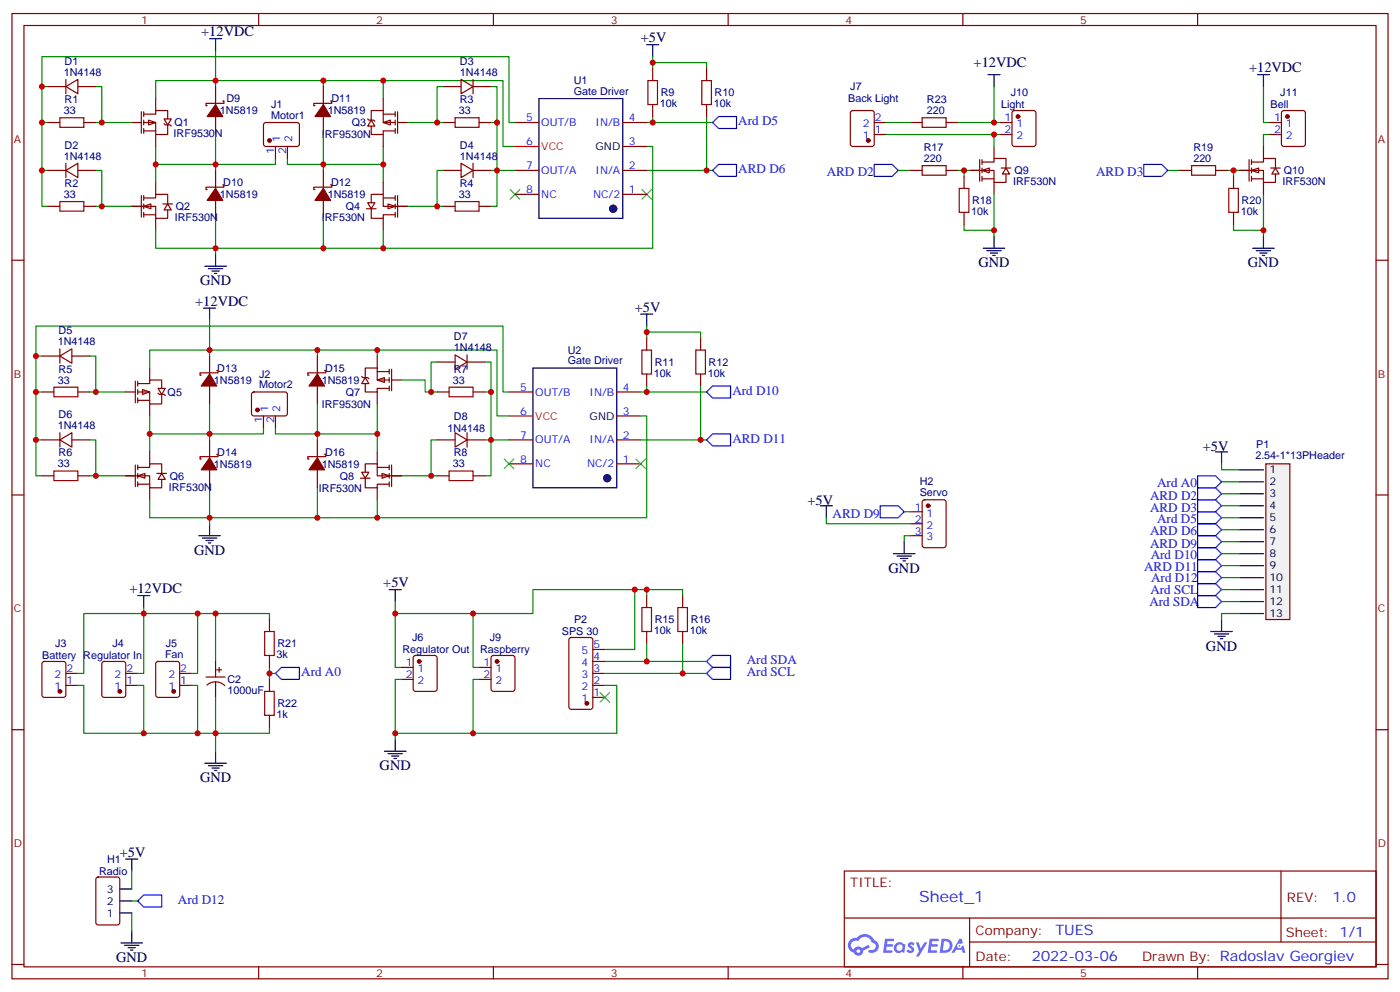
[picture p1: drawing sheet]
<svg xmlns="http://www.w3.org/2000/svg" width="412mm" height="292mm" viewBox="0 0 412 292" stroke-linecap="round" stroke-linejoin="round" font-family="sans-serif">
<g fill="none" stroke="#870000" stroke-width=".35">
<path d="M3.5 4h405.4v284.3h-405.4zM7.1 7.5h398.2v277.3h-398.2zM76.2 4v3.5M145.3 4v3.5M214.5 4v3.5M283.6 4v3.5M352.8 4v3.5M3.5 76.7h3.6M405.3 76.7h3.6M3.5 145.8h3.6M405.3 145.8h3.6M3.5 214.9h3.6"/>
<path d="M405.3 214.9h3.6M248.7 256.6h156.6v28.2h-156.6zM377.3 256.6v20.9M248.7 270.4h156.5M285.6 277.5h119.6M285.6 270.4v14.1M3.5 284.1h3.6M76.2 284.8v3.5M145.3 284.8v3.5M214.5 284.8v3.5M283.6 284.8v3.5M352.8 284.8v3.5"/>
<path d="M405.3 284.1h3.6"/>
</g>
<g fill="#5487ff">
<path d="M267.7 277.8a1.22 1.22 0 0 1 1.7 .2l-.4 .6a.47 .47 0 0 0-.3-.4 .47 .47 0 0 0-.5 .2l.1 .2a1.14 1.14 0 0 1 .8 1.8 1.14 1.14 0 0 1-1.9 0l-.2-.2 .5-.6 .7 .4a.29 .29 0 0 0 .3-.2 .29 .29 0 0 0-.2-.3 1.04 1.04 0 0 1-.6-1.7z"/>
<path d="M260.7 276.5h2.4l.3 .2-.2 .5h-1.8l-.1 .9h1.5l.3 .4-.3 .3h-1.6l-.2 1.1 1.7 .1 .2 .3-.2 .3-2.6 .1z"/>
<path d="M273.8 276.5h2.4l.3 .2-.1 .5h-1.8l-.2 .9h1.6l.3 .4-.4 .3h-1.6l-.1 1.1 1.7 .1 .2 .3-.2 .3-2.6 .1z"/>
<path d="M282.6 276.5h.7l.3 1.3-.6 .3a.69 .69 0 0 0-1 .3 .69 .69 0 0 0 .4 .9 .69 .69 0 0 0 .9-.6l.5-.3 .6 2.2h-.8l-.2-.8h-1.8l-.5 .8h-.8z"/>
<path d="M269.8 277.6h.8l.6 1.8 1.1-1.8h.9l-2.6 4.2h-.8l.9-1.6z"/>
<path d="M277.4 276.5l-.6 4.2h1.3a2.11 2.11 0 0 0 2.5-2.2 2.11 2.11 0 0 0-2.5-2zM278.1 277.2a1.39 1.39 0 0 1 1.7 1.5 1.39 1.39 0 0 1-1.8 1.2h-.3z"/>
<path d="M263.7 278.1a1.54 1.54 0 0 0-.1 2.2 1.54 1.54 0 0 0 2.2 .1l.6 .3 .3-2.3-.2-.3h-.4a1.49 1.49 0 0 0-2.4 0zM264 279.1a.94 .94 0 0 1 1.8 0 .94 .94 0 0 1-1.8 0z"/>
<path d="M250.4 276.9a2.18 2.18 0 0 0 1.1 3.7 1.44 1.44 0 0 0 1.6 .9 1.44 1.44 0 0 0 1.2-1.5l2-1-.5-.7-1.9 1a1.47 1.47 0 0 0-2.4 .4 1.39 1.39 0 0 1-.7-1.9 1.39 1.39 0 0 1 2-.5 2.12 2.12 0 0 1 2.2-1.3 2.12 2.12 0 0 1 1.9 1.7 1.14 1.14 0 0 1 1.1 1.4 1.14 1.14 0 0 1-1.7 .7 .43 .43 0 0 0-.5 .4 .43 .43 0 0 0 .4 .5 1.98 1.98 0 0 0 2.5-1.3 1.98 1.98 0 0 0-1.2-2.5 3.1 3.1 0 0 0-5.3-.7l-.9 .1zM252.3 280.2a.55 .55 0 0 1 1.1 0 .55 .55 0 0 1-1.1 0z"/>
<circle cx="282.6" cy="278.6" r=".26"/>
</g>
<g fill="none" stroke="#008700" stroke-width=".35">
<path d="M63.5 14.9v8.8h31.7M192.3 18.5h15.8v1.7M192.3 16.7v3.5M12.3 25.5v24.7M14.1 25.5h-1.8v-8.8h137.6v19.4h1.8M28.2 25.5h1.8v10.6h-1.8M63.5 25.5v-1.8h-17.6v5.3M95.2 25.5v-1.8h17.7v5.3M112.9 23.7h35.3v19.4h3.5M119.9 36.1h8.9M130.5 25.5h-1.7v10.6h1.7M144.6 25.5h1.8v10.6h-1.8"/>
<path d="M146.4 36.1v14.1h5.3M190.5 36.1h19.4M192.3 34.3v1.8M208.1 34.3v15.9M14.1 50.2h-1.8v10.6h1.8M28.2 50.2h1.8v10.6h8.8M45.9 43.1v8.9M81.1 46.7v1.7h-17.6v1.8M84.7 46.7v1.7h10.5v1.8M112.9 43.1v10.6M130.5 50.2h-1.7v10.6h1.7M144.6 50.2h1.8v10.6h-1.8"/>
<path d="M190.5 43.1h1.8v30h-97.1M190.5 50.2h19.4M28.2 60.8h1.8M63.5 64.3v8.8h31.7v-3.5M63.5 73.1v1.8M119.9 60.8h8.9M61.7 94.3v8.8h31.8M190.5 97.8h15.9v1.8M190.5 96.1v3.5M10.6 104.9v-8.8h137.6v19.4h1.7M10.6 115.5v14.1M12.3 104.9h-1.7v10.6h1.7"/>
<path d="M26.5 104.9h1.7v10.6h8.8M26.5 115.5h1.7M61.7 104.9v-1.8h-17.6v5.3M61.7 119v10.6M93.5 104.9v-1.8h17.6v1.8M111.1 119v14.1M111.1 103.1h35.3v19.4h3.5M118.2 111.9h7v3.6h1.8M128.8 106.6h-1.8v8.9h1.8M142.9 106.6h1.7v8.9h-1.7M144.6 115.5v14.1h5.3M188.7 115.5h19.4"/>
<path d="M190.5 113.7v1.8M206.4 113.7v15.9M12.3 129.6h-1.7v10.6h1.7M26.5 129.6h1.7v10.6h8.8M44.1 122.5v10.6M77.6 126v1.8h-15.9M81.1 127.8h12.4v1.8M128.8 129.6h-1.8v10.6h1.8M142.9 129.6h1.7v10.6h-1.7M188.7 122.5h1.8v30h-97M188.7 129.6h19.4M26.5 140.2h1.7"/>
<path d="M61.7 143.7v10.6M93.5 143.7v8.8h-31.8M118.2 140.2h8.8M116.4 177.2v3.5M187 173.7h14.1v1.7M190.5 173.7v1.7M79.4 182.5v-1.8h-15.9v14.1M79.4 196.6v3.5M79.4 198.4h1.7M118.2 196.6h-1.8v-15.9h22.9v15.9h1.8M139.3 180.7h17.7v-7h30v17.6h-8.8M178.2 194.8h29.9"/>
<path d="M201.1 189.5v8.9h7M63.5 205.4v10.6h15.9v-1.8M141.1 200.1h-1.8v15.9h-22.9M38.8 256.6v5.3M38.8 268.9v5.3M38.8 265.4h1.8"/>
</g>
<g fill="none" stroke="#000" stroke-width=".35">
<path d="M61.7 11.4h3.6M63.5 11.4v3.5M190.5 13.2h3.5M192.3 13.2v3.5M158.7 29h24.7v35.3h-24.7zM60.3 78.4h6.4M61.4 79.1h4.2M62.4 79.8h2.2M63.5 74.9v3.5M60 90.8h3.5M61.7 90.8v3.5M63.1 80.5h.8"/>
<path d="M188.7 92.5h3.6M190.5 92.5v3.6M157 108.4h24.7v35.3h-24.7zM58.6 157.8h6.3M59.6 158.5h4.3M60.7 159.2h2.1M61.4 159.9h.7M61.7 154.3v3.5M114.7 173.7h3.5M116.4 173.7v3.5M116.4 217.8v3.5M113.2 221.3h6.4"/>
<path d="M114.3 222h4.2M115.4 222.7h2.1M116.1 223.4h.7M37 253h3.6M38.8 253v3.6M35.6 277.7h6.4M36.7 278.4h4.2M37.7 279.2h2.2M38.5 279.9h.7M38.8 274.2v3.5"/>
</g>
<path d="M211.7 34.3h5.3v3.6h-5.3l-1.8-1.8zM209.9 50.2l1.8-1.8h5.3v3.6h-5.3zM208.1 115.5l1.8-1.8h5.3v3.5h-5.3zM208.1 129.6l1.8-1.8h5.3v3.5h-5.3zM81.1 198.4l1.8-1.8h5.3v3.5h-5.3zM208.1 194.8l1.8-1.7h5.3v3.5h-5.3zM208.1 198.4l1.8-1.8h5.3v3.5h-5.3zM40.6 265.4l1.7-1.8h5.3v3.6h-5.3z" fill="none" stroke="#00f" stroke-width=".35"/>
<path d="M150.3 55.8l2.8 2.9M153.1 55.8l-2.8 2.9M189.1 55.8l2.8 2.9M191.9 55.8l-2.8 2.9M148.5 135.2l2.8 2.8M151.3 135.2l-2.8 2.8M187.3 135.2l2.8 2.8M190.1 135.2l-2.8 2.8" fill="none" stroke="#3c3" stroke-width=".35"/>
<g fill="none" stroke="#870000" stroke-width=".35">
<path d="M151.7 36.1h7M183.4 36.1h7.1M151.7 57.3h7M151.7 50.2h7M183.4 57.3h7.1M183.4 50.2h7.1M183.4 43.1h7.1M149.9 115.5h7.1M181.7 115.5h7M149.9 136.6h7.1M149.9 129.6h7.1M181.7 136.6h7"/>
<path d="M181.7 129.6h7M181.7 122.5h7"/>
</g>
<g fill="#000" stroke="#000" stroke-width=".35">
<circle cx="180.6" cy="61.5" r="1.06"/>
<circle cx="178.9" cy="140.9" r="1.06"/>
</g>
<path d="M151.7 43.1h7M149.9 122.5h7.1" fill="none" stroke="#f00" stroke-width=".35"/>
<g fill="#fff" stroke="#870000" stroke-width=".35">
<path d="M289.3 50.2l2.1-.7v1.4z"/>
<path d="M296.3 49.5l1.1 1.8h-2.1z"/>
</g>
<path d="M285.8 50.2h7v3.5h3.5v-2.4M288.6 47v6.4M289.3 47.7h3.5v-1h3.5v2.8M289.3 52.7h3.5M289.3 47v1.4M289.3 49.5v1.4M289.3 52v1.4M292.8 43.1v3.6M292.8 53.7v3.6M294.9 49.5h2.8" fill="none" stroke="#870000" stroke-width=".35"/>
<g fill="none" stroke="#000" stroke-width=".35">
<path d="M291 22h3.6M292.8 22v3.5M370.4 22h3.5M372.2 22v3.5M289.6 73.1h6.4M290.7 73.8h4.2M291.7 74.5h2.2M292.5 75.2h.7M292.8 69.6v3.5M369 73.1h6.4M370.1 73.8h4.2M371.1 74.5h2.1"/>
<path d="M371.8 75.2h.7M372.2 69.6v3.5"/>
</g>
<g fill="none" stroke="#008700" stroke-width=".35">
<path d="M292.8 25.5v10.6h1.8M294.6 39.6h-1.8v3.5M372.2 25.5v10.6h1.7M373.9 39.6h-1.7v3.5M264.6 50.2h3.5M282.2 50.2h1.8M285.8 50.2h-1.8v1.8M292.8 57.3v10.5h-8.8v-1.7M344 50.2h3.5M361.6 50.2h1.8M365.1 50.2h-1.7v1.8M372.2 57.3v10.5h-8.8v-1.7"/>
<path d="M292.8 67.8v1.8M372.2 67.8v1.8"/>
</g>
<path d="M257.5 48.4h5.3l1.8 1.8-1.8 1.8h-5.3zM336.9 48.4h5.3l1.8 1.8-1.8 1.8h-5.3z" fill="none" stroke="#00f" stroke-width=".35"/>
<g fill="#fff" stroke="#870000" stroke-width=".35">
<path d="M368.7 50.2l2.1-.7v1.4z"/>
<path d="M375.7 49.5l1.1 1.8h-2.2z"/>
</g>
<path d="M365.1 50.2h7.1v3.5h3.5v-2.4M367.9 47v6.4M368.7 47.7h3.5v-1h3.5v2.8M368.7 52.7h3.5M368.7 47v1.4M368.7 49.5v1.4M368.7 52v1.4M372.2 43.1v3.6M372.2 53.7v3.6M374.3 49.5h2.8" fill="none" stroke="#870000" stroke-width=".35"/>
<path d="M358.1 133.1h3.5M359.8 133.1v3.5M356.7 186h6.3M357.7 186.7h4.2M358.8 187.4h2.1M359.5 188.1h.7M359.8 182.5v3.5M60.3 224.8h6.4M61.4 225.5h4.2M62.4 226.2h2.2M63.1 226.9h.8M63.5 221.3v3.5" fill="none" stroke="#000" stroke-width=".35"/>
<path d="M352.8 140.2h5.3l1.7 1.7-1.7 1.8h-5.3zM352.8 143.7h5.3l1.7 1.8-1.7 1.7h-5.3zM352.8 147.2h5.3l1.7 1.8-1.7 1.7h-5.3zM352.8 150.7h5.3l1.7 1.8-1.7 1.8h-5.3zM352.8 154.3h5.3l1.7 1.7-1.7 1.8h-5.3zM352.8 161.3h5.3l1.7 1.8-1.7 1.8h-5.3zM352.8 164.9h5.3l1.7 1.7-1.7 1.8h-5.3zM352.8 171.9h5.3l1.7 1.8-1.7 1.7h-5.3zM352.8 175.4h5.3l1.7 1.8-1.7 1.8h-5.3zM352.8 168.4h5.3l1.7 1.7-1.7 1.8h-5.3z" fill="none" stroke="#00f" stroke-width=".35"/>
<path d="M43.7 35.4l2.2 .7-2.2 .7z" fill="#fff" stroke="#870000" stroke-width=".35"/>
<g fill="none" stroke="#870000" stroke-width=".35">
<path d="M38.8 36.1h2.8M41.6 32.9v6.4M42.3 33.6h3.6v-1h3.5v2.4M42.3 36.1h3.6v3.5M42.3 38.6h3.6M42.3 32.9v1.4M42.3 35.4v1.4M42.3 37.9v1.4M45.9 29v3.6M45.9 39.6v3.5M48.3 35h2.1l-1 1.8zM48.3 36.4l.4 .4h1.4l.3 .3"/>
<path d="M49.4 36.8v2.8h-3.5"/>
</g>
<path d="M112.9 36.1l2.1-.7v1.4z" fill="#fff" stroke="#870000" stroke-width=".35"/>
<g fill="none" stroke="#870000" stroke-width=".35">
<path d="M108.3 35l.4 .4h1.4l.3 .3M109.4 35.4l1 1.7h-2.1zM109.4 37.1v2.5h3.5v-1h3.5M112.9 32.6h-3.5v2.8M112.9 32.6v3.5h3.5M112.9 33.6h3.5M112.9 29v3.6M112.9 39.6v3.5M116.4 32.9v1.4M116.4 35.4v1.4M116.4 37.9v1.4M117.1 32.9v6.4"/>
<path d="M117.1 36.1h2.8"/>
</g>
<path d="M111.1 111.9l2.1-.7v1.4z" fill="#fff" stroke="#870000" stroke-width=".35"/>
<g fill="none" stroke="#870000" stroke-width=".35">
<path d="M106.5 110.9l.4 .3h1.4l.4 .4M107.6 111.2l1.1 1.8h-2.2zM107.6 113v2.5h3.5v-1.1h3.6M111.1 108.4h-3.5v2.8M111.1 108.4v3.5h3.6M111.1 109.5h3.6M111.1 104.9v3.5M111.1 115.5v3.5M114.7 108.8v1.4M114.7 111.2v1.4M114.7 113.7v1.4M115.4 108.8v6.3"/>
<path d="M115.4 111.9h2.8"/>
</g>
<path d="M42 114.8l2.1 .7-2.1 .7z" fill="#fff" stroke="#870000" stroke-width=".35"/>
<g fill="none" stroke="#870000" stroke-width=".35">
<path d="M37 115.5h2.9M39.9 112.3v6.3M40.6 113h3.5v-1.1h3.5v2.5M40.6 115.5h3.5v3.5M40.6 117.9h3.5M40.6 112.3v1.4M40.6 114.8v1.4M40.6 117.2v1.4M44.1 108.4v3.5M44.1 119v3.5M46.6 114.4h2.1l-1.1 1.8zM46.6 115.8l.3 .4h1.4l.4 .3"/>
<path d="M47.6 116.2v2.8h-3.5"/>
</g>
<g fill="#fff" stroke="#870000" stroke-width=".35">
<path d="M40.6 140.2l2.1-.7v1.4z"/>
<path d="M47.6 139.5l1.1 1.7h-2.1z"/>
</g>
<path d="M39.9 137v6.3M40.6 137.7h3.5v-1.1h3.5v2.9M40.6 137v1.4M40.6 139.5v1.4M44.1 133.1v3.5M46.2 139.5h2.8M37 140.2h7.1v3.5h3.5v-2.5M40.6 142.6h3.5M40.6 141.9v1.4M44.1 143.7v3.5" fill="none" stroke="#870000" stroke-width=".35"/>
<g fill="#fff" stroke="#870000" stroke-width=".35">
<path d="M42.3 60.8l2.1-.7v1.4z"/>
<path d="M49.4 60.1l1 1.7h-2.1z"/>
</g>
<path d="M41.6 57.6v6.4M42.3 58.3h3.6v-1h3.5v2.8M42.3 57.6v1.4M45.9 53.7v3.6M38.8 60.8h7.1v3.5h3.5v-2.5M42.3 63.3h3.6M42.3 60.1v1.4M42.3 62.5v1.5M45.9 64.3v3.5M48 60.1h2.8" fill="none" stroke="#870000" stroke-width=".35"/>
<path d="M45.9 52v1.7" fill="none" stroke="#008700" stroke-width=".35"/>
<g fill="#fff" stroke="#870000" stroke-width=".35">
<path d="M114.3 60.1l2.1 .7-2.1 .7z"/>
<path d="M108.3 59.7h2.1l-1 1.8z"/>
</g>
<path d="M109.4 59.7v-2.4h3.5v3.5h7M112.9 58.3h3.5M112.9 53.7v3.6M116.4 57.6v1.4M117.1 57.6v6.4M107.9 61.5h2.9M109.4 61.5v2.8h3.5v-1h3.5M112.9 64.3v3.5M116.4 60.1v1.4M116.4 62.5v1.5" fill="none" stroke="#870000" stroke-width=".35"/>
<g fill="#fff" stroke="#870000" stroke-width=".35">
<path d="M112.5 139.5l2.2 .7-2.2 .7z"/>
<path d="M106.5 139.1h2.2l-1.1 1.8z"/>
</g>
<g fill="none" stroke="#870000" stroke-width=".35">
<path d="M14.1 36.1h3.5M14.1 25.5h5.3M19.4 25.5l3.5-2.1v4.2zM19.4 23.4v4.2M22.9 25.5h5.3M24.7 36.1h3.5M63.5 25.5v5.3M63.5 34.3v5.3M65.6 29.7h.4v.7h-5.3v.8h.3M77.8 36.3l.5-.2h9.5l.4 .7-.1 5.9-.6 .4h-9.5l-.4-.7v-5.6zM95.2 25.5v5.3M95.2 34.3v5.3"/>
<path d="M97.4 29.7h.3v.7h-5.3v.8h.4M130.5 36.1h3.6M130.5 25.5h5.3M135.8 23.4l3.5 2.1-3.5 2.1zM139.3 25.5h5.3M139.3 23.4v4.2M141.1 36.1h3.5M192.3 20.2v3.5M192.3 30.8v3.5M208.1 20.2v3.5M208.1 30.8v3.5M250.7 32.8l.5-.2h5.6l.7 .4v9.4l-.4 .7h-5.9l-.7-.4v-9.4z"/>
<path d="M257.5 36.1h3.6M257.5 39.6h3.6M268.1 36.1h3.5M278.7 36.1h3.5M294.6 36.1h3.5M294.6 39.6h3.5M298.3 32.8l.5-.2h5.6l.7 .4 .1 9.4-.5 .7h-5.9l-.6-.4-.1-9.4zM373.9 36.1h3.6M373.9 39.6h3.6M377.7 32.8l.5-.2h5.6l.7 .4v9.4l-.4 .7h-5.9l-.7-.4v-9.4zM14.1 50.2h5.3M19.4 50.2l3.5-2.1v4.2z"/>
<path d="M19.4 48.1v4.2M22.9 50.2h5.3M63.5 50.2v5.3M63.5 59v5.3M65.6 54.4h.4v.7h-5.3v.7h.3M81.1 43.1v3.6M84.7 43.1v3.6M95.2 50.2v5.3M95.2 59v5.3M97.4 54.4h.3v.7h-5.3v.7h.4M130.5 50.2h5.3M135.8 48.1l3.5 2.1-3.5 2.1z"/>
<path d="M139.3 50.2h5.3M139.3 48.1v4.2M268.1 50.2h3.5M278.7 50.2h3.5M284 52v3.5M347.5 50.2h3.5M358.1 50.2h3.5M363.4 52v3.5M14.1 60.8h3.5M24.7 60.8h3.5M130.5 60.8h3.6M141.1 60.8h3.5"/>
<path d="M284 62.5v3.6M363.4 62.5v3.6M190.5 99.6v3.5M206.4 99.6v3.5M12.3 104.9h5.3M12.3 115.5h3.6M17.6 104.9l3.6-2.1v4.2zM17.6 102.8v4.2M21.2 104.9h5.3M22.9 115.5h3.6M61.7 104.9v5.3M61.7 113.7v5.3"/>
<path d="M63.9 109.1h.3v.7h-5.3v.7h.4M74.3 115.7l.5-.2h9.4l.5 .7-.1 5.9-.6 .4h-9.5l-.4-.7v-5.6zM93.5 104.9v5.3M93.5 113.7v5.3M95.6 109.1h.4v.7h-5.3v.7h.3M128.8 106.6h5.3M128.8 115.5h3.5M134.1 104.5l3.5 2.1-3.5 2.2zM137.6 104.5v4.3M137.6 106.6h5.3M139.3 115.5h3.6M190.5 110.2v3.5"/>
<path d="M206.4 110.2v3.5M12.3 129.6h5.3M17.6 129.6l3.6-2.1v4.2zM17.6 127.5v4.2M21.2 129.6h5.3M61.7 129.6v5.3M61.7 138.4v5.3M63.9 133.8h.3v.7h-5.3v.7h.4M77.6 122.5v3.5M81.1 122.5v3.5M93.5 129.6v5.3M93.5 138.4v5.3"/>
<path d="M95.6 133.8h.4v.7h-5.3v.7h.3M107.6 139.1v-2.5h3.5v3.6h7.1M111.1 137.7h3.6M111.1 133.1v3.5M114.7 137v1.4M114.7 139.5v1.4M115.4 137v6.3M128.8 129.6h5.3M134.1 127.5l3.5 2.1-3.5 2.1zM137.6 129.6h5.3M137.6 127.5v4.2M12.3 140.2h3.6"/>
<path d="M22.9 140.2h3.6M106.2 140.9h2.8M107.6 140.9v2.8h3.5v-1.1h3.6M111.1 143.7v3.5M114.7 141.9v1.4M128.8 140.2h3.5M139.3 140.2h3.6M190.5 175.4v3.6M201.1 175.4v3.6M12.6 195l.5-.2h5.6l.6 .5 .1 9.4-.5 .7h-5.8l-.7-.4-.1-9.5zM19.4 198.4h3.5M30.2 195l.5-.2h5.6l.7 .5v9.4l-.4 .7h-5.9l-.7-.4v-9.5z"/>
<path d="M37 198.4h3.6M46.1 195l.5-.2h5.6l.7 .5v9.4l-.4 .7h-5.9l-.7-.4v-9.5zM52.9 198.4h3.5M60.7 199.4h5.6M63.5 198.4v1M63.9 197.3h1.4M64.6 196.6v1.4M79.4 182.5v3.5M79.4 193.1v3.5M118.2 196.6h3.5M121.9 193.3l.5-.2h5.7l.6 .4 .1 9.5-.5 .6-5.9 .1-.6-.5-.1-9.4zM141.1 196.6h3.5"/>
<path d="M144.9 193.3l.4-.2h5.7l.6 .4 .1 9.5-.5 .6-5.9 .1-.6-.5-.1-9.4zM167.8 188l.5-.2h5.6l.7 .4v20l-.4 .7-5.9 .1-.7-.5v-20zM174.6 198.4h3.6M174.6 194.8h3.6M174.6 191.3h3.6M190.5 186v3.5M201.1 186v3.5M19.4 201.9h3.5M37 201.9h3.6M52.9 201.9h3.5M61 201.8a3.8 3.8 0 0 1 5.2 .2M63.5 200.8v1.1"/>
<path d="M79.4 200.1v3.6M79.4 210.7v3.5M118.2 200.1h3.5M141.1 200.1h3.5M174.6 201.9h3.6M174.6 205.4h3.6M28.5 258.5l.4-.2h5.7l.6 .5 .1 12.9-.5 .7-5.9 .1-.6-.5-.1-13z"/>
</g>
<g fill="none" stroke="#008700" stroke-width=".35">
<path d="M12.3 36.1h1.8M30 36.1h8.8M63.5 39.6v8.8h-17.6M95.2 39.6v8.8h17.7M261.1 36.1h7M261.1 39.6h31.7M282.2 36.1h10.6M45.9 67.8v5.3h17.6M95.2 64.3v5.3M112.9 67.8v5.3M93.5 119v8.8h17.6M44.1 127.8h17.6"/>
<path d="M81.1 126v1.8M44.1 147.2v5.3h17.6M111.1 147.2v5.3M42.3 179v19.4h-1.7M58.2 180.7v17.7h-1.8M63.5 180.7h-38.8v17.7h-1.8M178.2 198.4h22.9M190.5 189.5v5.3M22.9 201.9h1.8v14.1h38.8v5.3M40.6 201.9h1.7v14.1M56.4 201.9h1.8v14.1M118.2 200.1h-1.8v17.7"/>
<path d="M178.2 201.9h3.5v14.1h-42.4"/>
</g>
<g fill="#870000" stroke="#870000" stroke-width=".35">
<path d="M63.5 30.8l2.1 3.5h-4.6z"/>
<path d="M63.5 55.5l2.1 3.5h-4.6z"/>
<path d="M95.2 30.8l2.2 3.5h-4.6z"/>
<path d="M95.2 55.5l2.2 3.5h-4.6z"/>
<path d="M61.7 110.2l2.2 3.5h-4.6z"/>
<path d="M61.7 134.9l2.2 3.5h-4.6z"/>
<path d="M93.5 110.2l2.1 3.5h-4.6z"/>
<path d="M93.5 134.9l2.1 3.5h-4.6z"/>
<circle cx="79.4" cy="41.4" r=".53"/>
<circle cx="75.8" cy="120.8" r=".53"/>
<circle cx="17.6" cy="203.7" r=".53"/>
<circle cx="51.2" cy="203.7" r=".53"/>
<circle cx="35.3" cy="203.7" r=".53"/>
<circle cx="123.5" cy="194.8" r=".53"/>
<circle cx="146.4" cy="194.8" r=".53"/>
<circle cx="299.9" cy="34.3" r=".53"/>
<circle cx="379.2" cy="34.3" r=".53"/>
<circle cx="172.9" cy="207.2" r=".53"/>
<circle cx="255.8" cy="41.4" r=".53"/>
</g>
<path d="M40.6 175.4h3.5M42.3 175.4v3.6M63.5 194.8v3.6M63.5 201.9v3.5M35.3 261.9h3.5M35.3 268.9h3.5M35.3 265.4h3.5" fill="none" stroke="#000" stroke-width=".35"/>
<g fill="none" stroke="#a10000" stroke-width=".35">
<path d="M17.6 34.7h7.1v2.8h-7.1zM134.1 34.7h7v2.8h-7zM190.9 23.7h2.8v7.1h-2.8zM206.7 23.7h2.8v7.1h-2.8zM271.6 34.7h7.1v2.8h-7.1zM17.6 59.4h7.1v2.8h-7.1zM134.1 59.4h7v2.8h-7zM271.6 48.8h7.1v2.8h-7.1zM282.6 55.5h2.8v7h-2.8zM351 48.8h7.1v2.8h-7.1zM361.9 55.5h2.9v7h-2.9zM15.9 114.1h7v2.8h-7z"/>
<path d="M132.3 114.1h7v2.8h-7zM189.1 103.1h2.8v7.1h-2.8zM205 103.1h2.8v7.1h-2.8zM15.9 138.7h7v2.9h-7zM132.3 138.7h7v2.9h-7zM189.1 179h2.8v7h-2.8zM199.7 179h2.8v7h-2.8zM78 186h2.8v7.1h-2.8zM78 203.7h2.8v7h-2.8z"/>
</g>
<path d="M352.8 157.8h5.3l1.7 1.8-1.7 1.7h-5.3z" fill="none" stroke="#00f" stroke-width=".35"/>
<path d="M372.9 136.6h7v45.9h-7z" fill="#f0f0f0" stroke="#870000" stroke-width=".35"/>
<g fill="none" stroke="#000" stroke-width=".35">
<path d="M365.1 138.4h7.1M241.7 149h3.5M243.4 149v3.5M266.3 159.6v3.5M365.1 141.9h7.1M365.1 145.5h7.1M365.1 149h7.1M365.1 152.5h7.1M365.1 156h7.1M365.1 159.6h7.1M263.2 163.1h6.3M264.2 163.8h4.3"/>
<path d="M265.3 164.5h2.1M266 165.2h.7M365.1 163.1h7.1M365.1 166.6h7.1M365.1 170.1h7.1M365.1 173.7h7.1M365.1 177.2h7.1M365.1 180.7h7.1"/>
</g>
<g fill="none" stroke="#008700" stroke-width=".35">
<path d="M359.8 136.6v1.8h5.3M243.4 152.5v1.8h24.7M266.3 150.7h1.8M268.1 157.8h-1.8v1.8M359.8 141.9h5.3M359.8 145.5h5.3M359.8 149h5.3M359.8 152.5h5.3M359.8 156h5.3M359.8 159.6h5.3M359.8 163.1h5.3M359.8 166.6h5.3"/>
<path d="M359.8 170.1h5.3M359.8 173.7h5.3M359.8 177.2h5.3M365.1 180.7h-5.3v1.8"/>
</g>
<path d="M268.1 150.7h3.5M268.1 154.3h3.5M268.1 157.8h3.5M271.9 147.4l.4-.2h5.7l.6 .4 .1 13-.5 .7h-5.9l-.6-.4-.1-13z" fill="none" stroke="#870000" stroke-width=".35"/>
<circle cx="273.4" cy="149" r=".53" fill="#870000" stroke="#870000" stroke-width=".35"/>
<path d="M259.3 149h5.3l1.7 1.7-1.7 1.8h-5.3z" fill="none" stroke="#00f" stroke-width=".35"/>
<path d="M176.7 204l2.9 2.8M179.6 204l-2.9 2.8" fill="none" stroke="#3c3" stroke-width=".35"/>
<g fill="#c00">
<circle cx="192.3" cy="36.1" r=".88"/>
<circle cx="208.1" cy="50.2" r=".88"/>
<circle cx="192.3" cy="18.5" r=".88"/>
<circle cx="112.9" cy="23.7" r=".88"/>
<circle cx="146.4" cy="36.1" r=".88"/>
<circle cx="146.4" cy="50.2" r=".88"/>
<circle cx="128.8" cy="36.1" r=".88"/>
<circle cx="128.8" cy="60.8" r=".88"/>
<circle cx="30" cy="60.8" r=".88"/>
<circle cx="95.3" cy="23.7" r=".88"/>
<circle cx="63.5" cy="23.7" r=".88"/>
<circle cx="61.7" cy="103.1" r=".88"/>
<circle cx="93.5" cy="103.1" r=".88"/>
<circle cx="28.2" cy="115.5" r=".88"/>
<circle cx="28.2" cy="140.2" r=".88"/>
<circle cx="127" cy="140.2" r=".88"/>
<circle cx="127" cy="115.5" r=".88"/>
<circle cx="144.6" cy="129.6" r=".88"/>
<circle cx="144.6" cy="115.5" r=".88"/>
<circle cx="10.6" cy="104.9" r=".88"/>
<circle cx="10.6" cy="115.5" r=".88"/>
<circle cx="10.6" cy="129.6" r=".88"/>
<circle cx="111.1" cy="103.1" r=".88"/>
<circle cx="190.5" cy="97.8" r=".88"/>
<circle cx="206.4" cy="129.6" r=".88"/>
<circle cx="190.5" cy="115.5" r=".88"/>
<circle cx="79.4" cy="198.4" r=".88"/>
<circle cx="139.3" cy="180.7" r=".88"/>
<circle cx="187" cy="173.7" r=".88"/>
<circle cx="190.5" cy="173.7" r=".88"/>
<circle cx="363.4" cy="50.2" r=".88"/>
<circle cx="116.4" cy="180.7" r=".88"/>
<circle cx="111.1" cy="127.8" r=".88"/>
<circle cx="95.3" cy="48.4" r=".88"/>
<circle cx="112.9" cy="48.4" r=".88"/>
<circle cx="63.5" cy="48.4" r=".88"/>
<circle cx="45.9" cy="48.4" r=".88"/>
<circle cx="63.5" cy="216" r=".88"/>
<circle cx="63.5" cy="180.7" r=".88"/>
<circle cx="42.3" cy="180.7" r=".88"/>
<circle cx="42.3" cy="216" r=".88"/>
<circle cx="58.2" cy="180.7" r=".88"/>
<circle cx="58.2" cy="216" r=".88"/>
<circle cx="116.4" cy="216" r=".88"/>
<circle cx="30" cy="36.1" r=".88"/>
<circle cx="12.3" cy="25.5" r=".88"/>
<circle cx="12.3" cy="36.1" r=".88"/>
<circle cx="12.3" cy="50.2" r=".88"/>
<circle cx="63.5" cy="73.1" r=".88"/>
<circle cx="95.3" cy="73.1" r=".88"/>
<circle cx="112.9" cy="73.1" r=".88"/>
<circle cx="61.7" cy="152.5" r=".88"/>
<circle cx="61.7" cy="127.8" r=".88"/>
<circle cx="44.1" cy="127.8" r=".88"/>
<circle cx="93.5" cy="127.8" r=".88"/>
<circle cx="111.1" cy="152.5" r=".88"/>
<circle cx="93.5" cy="152.5" r=".88"/>
<circle cx="372.2" cy="67.8" r=".88"/>
<circle cx="201.1" cy="198.4" r=".88"/>
<circle cx="190.5" cy="194.8" r=".88"/>
<circle cx="292.8" cy="67.8" r=".88"/>
<circle cx="284" cy="50.2" r=".88"/>
<circle cx="292.8" cy="39.6" r=".88"/>
<circle cx="292.8" cy="36.1" r=".88"/>
<circle cx="139.3" cy="216" r=".88"/>
</g>
<text font-size="4.6" fill="#00f" x="270.8" y="265.6">Sheet_1</text>
<g font-size="4.2">
<text x="59.3" y="10.7">+12VDC</text>
<text x="188.7" y="12.5">+5V</text>
<text x="286.8" y="19.9">+12VDC</text>
<text x="367.9" y="21.3">+12VDC</text>
<text x="288.2" y="78.8">GND</text>
<text x="367.6" y="78.8">GND</text>
<text x="58.9" y="84.1">GND</text>
<text x="57.5" y="90.1">+12VDC</text>
<text x="187" y="91.8">+5V</text>
<text x="354.3" y="132.8">+5V</text>
<text x="237.9" y="148.6">+5V</text>
<text x="57.1" y="163.4">GND</text>
<text x="112.9" y="173">+5V</text>
<text x="261.8" y="168.7">GND</text>
<text x="38.1" y="174.7">+12VDC</text>
<text x="355.2" y="191.7">GND</text>
<text x="111.8" y="226.9">GND</text>
<text x="58.9" y="230.5">GND</text>
<text x="35.3" y="252.3">+5V</text>
<text x="34.2" y="283.4">GND</text>
</g>
<g font-size="4.2" fill="#00f">
<text x="392.5" y="265.8">1.0</text>
<text x="310.9" y="275.4">TUES</text>
<text x="304" y="283.2">2022-03-06</text>
</g>
<g font-size="3.9" fill="#00f">
<text x="217.5" y="36.9">Ard D5</text>
<text x="217.5" y="51.1">ARD D6</text>
<text x="243.5" y="52">ARD D2</text>
<text x="322.9" y="52">ARD D3</text>
<text x="215.7" y="116.3">Ard D10</text>
<text x="215.7" y="130.4">ARD D11</text>
<text x="340.9" y="143.6">Ard A0</text>
<text x="338.8" y="147.3">ARD D2</text>
<text x="245.3" y="152.5">ARD D9</text>
<text x="338.8" y="150.7">ARD D3</text>
<text x="340.9" y="154.2">Ard D5</text>
<text x="338.8" y="157.7">ARD D6</text>
<text x="338.8" y="161.3">ARD D9</text>
<text x="339" y="164.8">Ard D10</text>
<text x="337" y="168.3">ARD D11</text>
<text x="339.1" y="171.4">Ard D12</text>
<text x="338.6" y="178.5">Ard SDA</text>
<text x="338.9" y="174.9">Ard SCL</text>
<text x="220" y="195.7">Ard SDA</text>
<text x="88.7" y="199.2">Ard A0</text>
<text x="220" y="199.2">Ard SCL</text>
<text x="52.4" y="266.2">Ard D12</text>
</g>
<g font-size="3.9" fill="#800">
<text x="250.5" y="261.2">TITLE:</text>
<text x="379.1" y="265.8">REV:</text>
<text x="287.4" y="275.4">Company:</text>
<text x="378.7" y="276">Sheet: 1/1</text>
<text x="287.4" y="283">Date:</text>
<text x="336.4" y="283.1">Drawn By: Radoslav Georgiev</text>
</g>
<g font-size="3.2" fill="#800">
<text x="41.6" y="7">1</text>
<text x="110.8" y="7">2</text>
<text x="179.9" y="7">3</text>
<text x="249.1" y="7">4</text>
<text x="318.2" y="7">5</text>
<text x="4.1" y="42.1">A</text>
<text x="405.9" y="42.1">A</text>
<text x="4.1" y="111.2">B</text>
<text x="405.9" y="111.2">B</text>
<text x="4.1" y="180.4">C</text>
<text x="405.9" y="180.4">C</text>
<text x="4.1" y="249.5">D</text>
<text x="405.9" y="249.5">D</text>
<text x="41.6" y="287.8">1</text>
<text x="110.8" y="287.8">2</text>
<text x="179.9" y="287.8">3</text>
<text x="249.1" y="287.8">4</text>
<text x="318.2" y="287.8">5</text>
</g>
<g font-size="3.2" fill="#000080">
<text x="18.8" y="22.3">1N4148</text>
<text x="19" y="19.1">D1</text>
<text x="135.5" y="22.3">1N4148</text>
<text x="135.5" y="19.1">D3</text>
<text x="169" y="28">Gate Driver</text>
<text x="169" y="24.8">U1</text>
<text x="194.6" y="28.4">R9</text>
<text x="210.5" y="28.4">R10</text>
<text x="250.5" y="26.6">J7</text>
<text x="297.8" y="28.3">J10</text>
<text x="377.1" y="28.3">J11</text>
<text x="18.8" y="33.6">33</text>
<text x="19" y="30.4">R1</text>
<text x="64.8" y="33.7">1N5819</text>
<text x="66.7" y="30.2">D9</text>
<text x="79.9" y="35">Motor1</text>
<text x="79.9" y="31.9">J1</text>
<text x="96.5" y="33.7">1N5819</text>
<text x="97.6" y="30.1">D11</text>
<text x="135.2" y="33.6">33</text>
<text x="135.4" y="30.4">R3</text>
<text x="194.4" y="31.6">10k</text>
<text x="210.3" y="31.6">10k</text>
<text x="249.8" y="30.2">Back Light</text>
<text x="273.1" y="33.6">220</text>
<text x="273.1" y="30.4">R23</text>
<text x="294.9" y="31.9">Light</text>
<text x="374.3" y="31.9">Bell</text>
<text x="51.2" y="40.4">IRF9530N</text>
<text x="51.4" y="37.2">Q1</text>
<text x="94.8" y="40.7">IRF9530N</text>
<text x="103.6" y="37.2">Q3</text>
<text x="18.8" y="47">1N4148</text>
<text x="19" y="43.8">D2</text>
<text x="135.5" y="47">1N4148</text>
<text x="135.5" y="43.9">D4</text>
<text x="272.1" y="47.7">220</text>
<text x="272.1" y="44.6">R17</text>
<text x="351.5" y="47.7">220</text>
<text x="351.5" y="44.6">R19</text>
<text x="298.8" y="51.3">Q9</text>
<text x="378.2" y="51.3">Q10</text>
<text x="18.8" y="58.3">33</text>
<text x="19" y="55.1">R2</text>
<text x="64.8" y="58.4">1N5819</text>
<text x="65.8" y="54.9">D10</text>
<text x="96.5" y="58.4">1N5819</text>
<text x="97.5" y="54.8">D12</text>
<text x="135.2" y="58.3">33</text>
<text x="135.4" y="55.1">R4</text>
<text x="298.4" y="54.4">IRF530N</text>
<text x="377.8" y="54.4">IRF530N</text>
<text x="51.5" y="65.1">IRF530N</text>
<text x="51.8" y="61.9">Q2</text>
<text x="94.8" y="65.1">IRF530N</text>
<text x="101.9" y="61.9">Q4</text>
<text x="286.1" y="63.4">10k</text>
<text x="286.4" y="60.2">R18</text>
<text x="365.5" y="63.4">10k</text>
<text x="365.7" y="60.2">R20</text>
<text x="17" y="101.7">1N4148</text>
<text x="17.3" y="98.5">D5</text>
<text x="133.7" y="100.3">D7</text>
<text x="133.7" y="103.5">1N4148</text>
<text x="167.2" y="107.4">Gate Driver</text>
<text x="167.2" y="104.2">U2</text>
<text x="192.9" y="107.8">R11</text>
<text x="208.7" y="107.8">R12</text>
<text x="17" y="113">33</text>
<text x="17.3" y="109.8">R5</text>
<text x="63" y="113.1">1N5819</text>
<text x="64" y="109.5">D13</text>
<text x="76.4" y="111.2">J2</text>
<text x="94.8" y="113.1">1N5819</text>
<text x="95.8" y="109.5">D15</text>
<text x="133.4" y="113">33</text>
<text x="133.7" y="109.8">R7</text>
<text x="192.6" y="111">10k</text>
<text x="208.5" y="111">10k</text>
<text x="49.4" y="116.6">Q5</text>
<text x="76.4" y="114.4">Motor2</text>
<text x="101.9" y="116.6">Q7</text>
<text x="17.3" y="123.2">D6</text>
<text x="94.8" y="120.1">IRF9530N</text>
<text x="133.7" y="123.6">D8</text>
<text x="17" y="126.4">1N4148</text>
<text x="131.8" y="127.2">1N4148</text>
<text x="370" y="131.9">P1</text>
<text x="17" y="137.7">33</text>
<text x="17.3" y="134.5">R6</text>
<text x="63" y="137.7">1N5819</text>
<text x="64" y="134.2">D14</text>
<text x="94.8" y="137.7">1N5819</text>
<text x="95.8" y="134.2">D16</text>
<text x="133.4" y="137.7">33</text>
<text x="133.7" y="134.5">R8</text>
<text x="369.8" y="135.1">2.54-1*13PHeader</text>
<text x="50" y="141.3">Q6</text>
<text x="100.1" y="141.3">Q8</text>
<text x="270.9" y="142.9">H2</text>
<text x="49.7" y="144.5">IRF530N</text>
<text x="94" y="144.8">IRF530N</text>
<text x="270.9" y="146.1">Servo</text>
<text x="169.1" y="183.6">P2</text>
<text x="192.9" y="183.6">R15</text>
<text x="203.5" y="183.6">R16</text>
<text x="16.2" y="190.6">J3</text>
<text x="33.1" y="190.6">J4</text>
<text x="48.9" y="190.6">J5</text>
<text x="81.7" y="190.7">R21</text>
<text x="121.4" y="188.8">J6</text>
<text x="144.3" y="188.8">J9</text>
<text x="165.5" y="187.2">SPS 30</text>
<text x="192.6" y="186.9">10k</text>
<text x="203.2" y="186.9">10k</text>
<text x="12.4" y="194.3">Battery Regulator In</text>
<text x="48.6" y="193.8">Fan</text>
<text x="81.5" y="193.9">3k</text>
<text x="118.5" y="192.5">Regulator Out</text>
<text x="141.4" y="192.5">Raspberry</text>
<text x="67" y="201.3">C2</text>
<text x="67" y="204.5">1000uF</text>
<text x="81.7" y="208.3">R22</text>
<text x="81.5" y="211.5">1k</text>
<text x="29.2" y="257.7">Radio</text>
<text x="31.6" y="254.1">H1</text>
</g>
<g font-size="3.2" fill="#00f">
<text x="155" y="35.7">5</text>
<text x="185.2" y="35.7">4</text>
<text x="257.7" y="35.7">2</text>
<text x="295.9" y="35.7">1</text>
<text x="375.3" y="35.7">1</text>
<text x="82.5" y="41.8" transform="rotate(-90 82.5 41.8)">1</text>
<text x="86.1" y="41.8" transform="rotate(-90 86.1 41.8)">2</text>
<text x="159.5" y="37.1">OUT/B</text>
<text x="175.4" y="37.1">IN/B</text>
<text x="254.2" y="41">1</text>
<text x="254.2" y="37.5">2</text>
<text x="257.7" y="39.3">1</text>
<text x="295.9" y="39.3">2</text>
<text x="299.4" y="37.5">1</text>
<text x="299.4" y="41">2</text>
<text x="375.3" y="39.3">2</text>
<text x="378.8" y="37.5">1</text>
<text x="378.8" y="41">2</text>
<text x="80.8" y="45.3" transform="rotate(-90 80.8 45.3)">1</text>
<text x="84.3" y="45.3" transform="rotate(-90 84.3 45.3)">2</text>
<text x="155" y="42.8">6</text>
<text x="185.2" y="42.8">3</text>
<text x="155" y="49.8">7</text>
<text x="159.5" y="51.3">OUT/A</text>
<text x="175.4" y="51.3">IN/A</text>
<text x="185.2" y="49.8">2</text>
<text x="155" y="56.9">8</text>
<text x="159.5" y="58.3">NC</text>
<text x="174.7" y="58.3">NC/2</text>
<text x="185.2" y="56.9">1</text>
<text x="153.2" y="115.1">5</text>
<text x="157.7" y="116.5">OUT/B</text>
<text x="173.7" y="116.5">IN/B</text>
<text x="183.4" y="115.1">4</text>
<text x="77.3" y="124.7" transform="rotate(-90 77.3 124.7)">1</text>
<text x="79" y="121.2" transform="rotate(-90 79 121.2)">1</text>
<text x="80.8" y="124.7" transform="rotate(-90 80.8 124.7)">2</text>
<text x="82.5" y="121.2" transform="rotate(-90 82.5 121.2)">2</text>
<text x="153.2" y="122.2">6</text>
<text x="183.4" y="122.2">3</text>
<text x="153.2" y="129.2">7</text>
<text x="157.7" y="130.6">OUT/A</text>
<text x="173.7" y="130.6">IN/A</text>
<text x="183.4" y="129.2">2</text>
<text x="153.2" y="136.3">8</text>
<text x="157.7" y="137.7">NC</text>
<text x="172.9" y="137.7">NC/2</text>
<text x="183.4" y="136.3">1</text>
<text x="269.4" y="150.4">1</text>
<text x="269.4" y="153.9">2</text>
<text x="272.9" y="152.2">1</text>
<text x="272.9" y="155.7">2</text>
<text x="269.4" y="157.4">3</text>
<text x="272.9" y="159.2">3</text>
<text x="174.8" y="191">5</text>
<text x="119.5" y="196.3">1</text>
<text x="142.4" y="196.3">1</text>
<text x="171.3" y="196.3">4</text>
<text x="171.3" y="192.7">5</text>
<text x="174.8" y="194.5">4</text>
<text x="16.1" y="203.3">1</text>
<text x="16.1" y="199.8">2</text>
<text x="19.6" y="201.5">1</text>
<text x="19.6" y="198">2</text>
<text x="33.7" y="203.3">1</text>
<text x="33.7" y="199.8">2</text>
<text x="37.2" y="201.5">1</text>
<text x="37.2" y="198">2</text>
<text x="49.6" y="203.3">1</text>
<text x="49.6" y="199.8">2</text>
<text x="53.1" y="201.5">1</text>
<text x="53.1" y="198">2</text>
<text x="119.5" y="199.8">2</text>
<text x="123" y="198">1</text>
<text x="123" y="201.5">2</text>
<text x="142.4" y="199.8">2</text>
<text x="145.9" y="198">1</text>
<text x="145.9" y="201.5">2</text>
<text x="171.3" y="203.3">2</text>
<text x="171.3" y="199.8">3</text>
<text x="174.8" y="201.5">2</text>
<text x="174.8" y="198">3</text>
<text x="171.3" y="206.8">1</text>
<text x="174.8" y="205.1">1</text>
</g>
<g font-size="3.2" fill="#f00">
<text x="159.5" y="44.2">VCC</text>
<text x="157.7" y="123.6">VCC</text>
</g>
<g font-size="3.2">
<text x="175.5" y="44.2">GND</text>
<text x="173.7" y="123.6">GND</text>
<text x="373.9" y="139.5">1</text>
<text x="373.9" y="143">2</text>
<text x="373.9" y="146.5">3</text>
<text x="373.9" y="150">4</text>
<text x="373.9" y="153.6">5</text>
<text x="373.9" y="157.1">6</text>
<text x="373.9" y="160.6">7</text>
<text x="373.9" y="164.1">8</text>
<text x="373.9" y="167.7">9</text>
<text x="373.9" y="171.2">10</text>
<text x="373.9" y="174.7">11</text>
<text x="373.9" y="178.3">12</text>
<text x="373.9" y="181.8">13</text>
<text x="31.5" y="262.9">3</text>
<text x="31.5" y="270">1</text>
<text x="31.5" y="266.5">2</text>
</g>
</svg>
